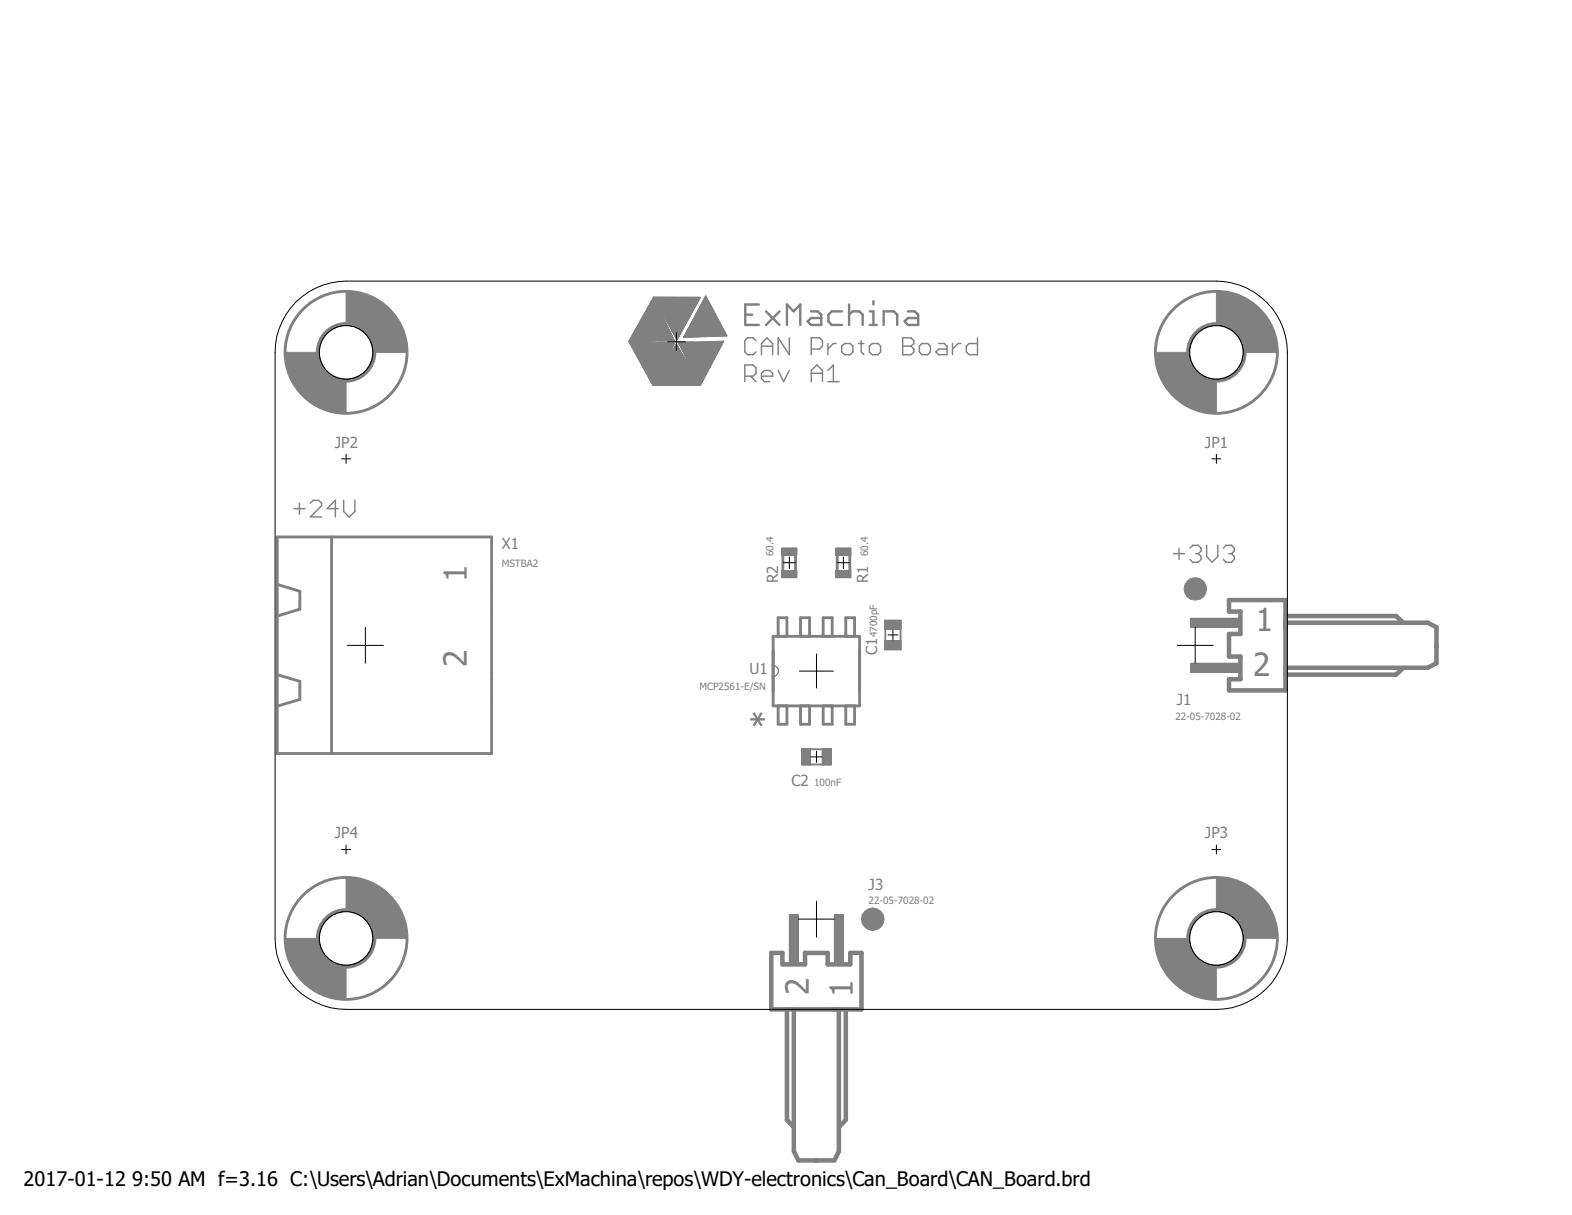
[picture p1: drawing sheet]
<svg xmlns="http://www.w3.org/2000/svg" width="279mm" height="216mm" viewBox="0 0 279 216" stroke-linecap="round" stroke-linejoin="round" font-family="sans-serif">
<path d="M23.6 4.2l232.2 202.5M255.8 4.2l-232.2 202.5" fill="none" stroke="#fff" stroke-width=".18"/>
<g fill="none" stroke="#808080" stroke-width=".25">
<path d="M132.4 66.8h1.5l.5-.5v-.9l-.5-.5h-1.5v2.9M133.4 66.8l1 1M134.4 60.5l-.5-.5h-1l-.5 .5v2l.5 .5h1l.5-.5M135.3 63v-2l1-1 1 1v2M135.3 66.8h2v-.5l-.5-.5h-1l-.5 .5v1l.5 .5h1M135.3 61.5h2M138.3 65.8l1 2 1-2M140.3 60v3l-2-3v3M144.2 62h1.5l.5-.5v-1l-.5-.5h-1.5v3M144.2 67.8v-2l1-.9 1 .9v2M144.2 66.3h2M147.2 61v2"/>
<path d="M147.2 67.8h1.9M147.2 65.8l.9-.9v2.9M148.6 61h-.5l-.9 1M149.6 61.5l.5-.5h1l.5 .5v1l-.5 .5h-1l-.5-.5zM152.6 61h.9M153.1 60.5v2l.4 .5M154.5 61.5l.5-.5h1l.5 .5v1l-.5 .5h-1l-.5-.5zM160.4 60h1.5l.5 .5v.5l-.5 .5 .5 .5v.5l-.5 .5h-1.5zM160.4 61.5h1.5M163.4 61.5l.5-.5h1l.5 .5v1l-.5 .5h-1l-.5-.5zM166.8 61h1.1l.4 .5v1.5h-1.5l-.5-.5 .5-.5h1.5M169.3 61v2"/>
<path d="M170.8 61h-.5l-1 1M173.7 60v3h-1.4l-.6-.5v-1l.6-.5h1.4M52.2 90.4h2M53.2 89.4v2M55.2 89.4l.5-.5h.9l.5 .5v.5l-1.9 2h1.9M60.1 90.4h-2l1.5-1.5v3M61.1 88.9v2l1 1 1-1v-2M208.5 98.4h2M209.5 97.4v2M211.5 97.4l.5-.5h1l.5 .5v.5l-.5 .5M212.5 98.4h.5M213 98.4l.5 .5v.5l-.5 .5h-1l-.5-.5"/>
<path d="M214.5 96.9v2l.9 1 1.1-1v-2M217.4 97.4l.5-.5h1l.5 .5v.5l-.5 .5M218.4 98.4h.5M218.9 98.4l.5 .5v.5l-.5 .5h-1l-.5-.5"/>
</g>
<g fill="none" stroke="#808080" stroke-width=".18">
<path d="M112.1 60h7.5M112.2 59.9h7.3M112.3 59.8h7.2M112.3 59.7h7.2M112.4 59.6h7M112.4 59.5h6.9M112.5 59.4h6.8M112.5 59.3h6.8M112.6 59.3h6.7M112.6 59.2h6.7M112.6 59.2h6.6M112.6 59.1h6.6"/>
<path d="M112.7 59h6.4M112.7 58.9h6.4M112.8 58.9h6.3M112.8 58.8h6.2M112.9 58.8h6.1M112.9 58.7h6.1M112.9 58.6h6.1M112.9 58.6h6M112.9 58.5h6M113 58.5h5.9M113 58.4h5.9M113.1 58.4h5.7"/>
<path d="M113.1 58.3h5.7M113.2 58.2h5.5M113.2 58.1h5.5M113.2 58h5.5M113.3 58h5.4M113.3 57.9h5.3M113.4 57.8h5.2M113.4 57.7h5.1M113.5 57.7h5M113.5 57.6h4.9M113.5 57.5h4.9M113.6 57.5h4.8"/>
<path d="M113.6 57.4h4.8M113.7 57.3h4.6M113.7 57.2h4.6M113.7 57.1h4.5M113.8 57.1h4.4M113.8 57h4.4M113.9 56.9h4.3M113.9 56.8h4.2M114 56.8h4.1M114 56.7h4.1M114 56.7h4M114 56.6h4"/>
<path d="M114.1 56.6h3.8M114.1 56.5h3.8M114.2 56.4h3.7M114.2 56.3h3.7M114.3 56.3h3.5M114.3 56.2h3.5M114.3 56.1h3.5M114.3 56.1h3.4M114.3 56h3.4M114.4 56h3.3M114.4 55.9h3.3M114.5 55.9h3.1"/>
<path d="M114.5 55.8h3.1M114.6 55.7h3M114.6 55.6h2.9M114.6 55.5h2.9M114.7 55.5h2.8M114.7 55.5h2.7M114.7 55.4h2.7M114.8 55.4h2.6M114.8 55.3h2.6M114.8 55.3h2.5M114.8 55.2h2.5M114.9 55.2h2.4"/>
<path d="M114.9 55.1h2.4M114.9 55h2.3M115 54.9h2.2M115.1 54.8h2M115.1 54.7h2M115.1 54.6h2M115.2 54.6h1.9M115.2 54.5h1.8M115.3 54.4h1.7M115.3 54.4h1.6M115.4 54.3h1.5M115.4 54.2h1.4"/>
<path d="M115.4 54.1h1.4M115.5 54.1h1.3M115.5 54h1.3M115.5 53.9h1.2M115.6 53.9h1.1M115.6 53.8h1.1M115.6 53.8h8.4M115.7 53.8h.9M115.7 53.7h8.3M115.7 53.7h.9M115.7 53.6h8.3M115.7 53.6h8.4"/>
<path d="M115.8 53.5h8.3M115.8 53.4h8.4M115.9 53.4h8.3M115.9 53.3h8.3M116 53.2h8.2M116 53.2h8.3M116 53.1h8.3M116 53h8.4M116.1 53h8.3M116.1 52.9h8.3M116.1 52.9h8.4M116.2 52.8l-4.4 7.9"/>
<path d="M116.2 52.8h8.3M116.2 52.8l4.1 7.6 4.2-7.6M116.2 52.8l3.6 7.7-6.1 .1 6.1 .4-1.3 3 1.7-2.9M116.7 53.7h7.3M116.7 53.8h7.3M116.8 53.8h7.1M116.8 53.9h7.1M116.8 54h7M116.9 54.1h6.9M116.9 54.1h6.8M117 54.3h6.7M117 54.2h6.7"/>
<path d="M117 54.4h6.7M117.1 54.4h6.5M117.1 54.5h6.5M117.1 54.6h6.4M117.2 54.7h6.3M117.2 54.6h6.3M117.2 54.7h6.2M117.3 54.8h6.1M117.3 54.7h6.1M117.3 54.9h6.1M117.3 54.9h6M117.4 55h5.9"/>
<path d="M117.4 55.1h5.8M117.5 55.2h5.7M117.5 55.3h5.6M117.5 55.2h5.6M117.6 55.4h5.5M117.6 55.3h5.5M117.6 55.5h5.5M117.6 55.5h5.4M117.7 55.6h5.3M117.7 55.6h5.2M117.8 55.7h5.1M117.8 55.8h5.1"/>
<path d="M117.9 55.9h4.9M117.9 55.8h4.9M117.9 56h4.9M117.9 56h4.8M118 56.1h4.7M118 56.2h4.6M118.1 56.3h4.5M118.2 56.4h4.3M118.2 56.5h4.3M118.2 56.6h4.2M118.3 56.7h4.1M118.3 56.6h4.1"/>
<path d="M118.3 56.7h4M118.4 56.8h3.9M118.4 56.9h3.9M118.4 57h3.8M118.4 56.9h3.8M118.5 57.1h3.6M118.5 57h3.7M118.6 57.2h3.5M118.6 57.3h3.4M118.6 57.2h3.4M118.7 57.4h3.3M118.7 57.3h3.3"/>
<path d="M118.7 57.5h3.2M118.8 57.6h3.1M118.8 57.7h3M118.9 57.8h2.9M119 57.9h2.7M119 58h2.6M119 58h2.7M119.1 58.1h2.5M119.1 58.2h2.4M119.2 58.3h2.3M119.2 58.4h2.3M119.3 58.5h2.1"/>
<path d="M119.3 58.4h2.1M119.3 58.5h2M119.3 58.6h2M119.4 58.7h1.8M119.4 58.8h1.8M119.5 58.9h1.7M119.5 58.8h1.7M119.5 59h1.6M119.5 58.9h1.6M119.6 59.1h1.5M119.6 59h1.5M119.6 59.1h1.4"/>
<path d="M119.7 59.2h1.3M119.7 59.3h1.2M119.8 59.4h1.1M119.8 59.5h1M119.9 59.6h.8M119.9 59.6h.9M119.9 59.7h.8M120 59.8h.7M120 59.7h.7M120 59.9h.6M120 59.8h.6M120.1 59.9h.5"/>
<path d="M120.1 60h.5M120.8 59.5l-1 .1M121.5 59.9h.3M121.5 59.9h1.6M121.6 59.9h2.8M121.6 59.8h4.1M121.6 59.8h5.4M121.6 59.7h6.8M121.7 59.7h7.5M121.7 59.6h7.5M121.7 59.6h7.4M121.8 59.5h7.3"/>
<path d="M121.8 59.4h7.3M121.8 59.4h7.2M121.8 57.7l-2.9 .1M121.8 59.3h7.2M121.9 59.3h7.1M121.9 59.2h7M121.9 59.1h7M122 59.1h6.9M122 59h6.9M122 59h6.8M122 58.9h6.8M122.1 58.8h6.6"/>
<path d="M122.2 58.7h6.5M122.2 58.6h6.4M122.3 58.5h6.3M122.3 58.4h6.2M122.3 58.3h6.2M122.4 58.3h6.1M122.4 58.3h6M122.4 58.2h6M122.5 58.2h5.9M122.5 58.1h5.9M122.5 58h5.8M122.6 58h5.7"/>
<path d="M122.6 57.9h5.7M122.6 57.9h5.6M122.6 57.8h5.6M122.7 57.7l5.5 .1M122.7 57.7h5.4M122.8 57.6h5.3M122.8 57.5h5.3M122.8 57.5h5.2M122.9 57.4h5.1M122.9 57.3h5M122.9 57.2h5M123 57.2h4.9"/>
<path d="M123 57.1h4.8M123.1 57h4.7M123.1 56.9h4.7M123.1 56.9h4.6M123.1 56.8h4.6M123.2 56.8h4.5M123.2 56.7h4.4M123.3 56.6h4.3M123.3 56.6h4.2M123.3 56.5h4.2M123.4 56.5h4.1M123.4 56.4h4.1"/>
<path d="M123.4 56.4h4M123.4 56.3h4M123.5 56.3h3.9M123.5 56.2h3.8M123.5 56.1h3.8M123.6 56.1h3.7M123.6 56h3.7M123.7 55.9h3.5M123.7 55.8h3.5M123.7 55.8h3.4M123.7 55.7h3.4M123.8 55.7h3.3"/>
<path d="M123.8 55.6h3.2M123.9 55.5h3.1M123.9 55.4h3M124 55.4h2.9M124 55.3h2.9M124 55.3h2.8M124 55.2h2.8M124.1 55.1h2.6M124.1 55h2.6M124.2 54.9h2.5M124.2 54.9h2.4M124.2 54.8h2.4"/>
<path d="M124.2 54.7h2.4M124.2 53.3h-8.3M124.3 54.7h2.2M124.3 54.6h2.2M124.4 54.6h2.1M124.4 54.5h2M124.5 54.4h1.9M124.5 54.3h1.8M124.5 54.2h1.8M124.6 54.1l1.7 .1M124.6 54.1h1.6M124.7 54h1.5"/>
<path d="M124.7 53.9h1.5M124.7 53.9h1.4M124.8 53.8h1.3M124.8 53.8h1.2M124.8 53.7h1.2M124.8 53.6h1.2M124.9 53.6h1M124.9 53.5h1M125 53.4h.9M125 53.4h.8M125 53.3h.8M125.1 53.3h.7"/>
<path d="M125.1 53.2h.6M125.1 53.1h.6M125.2 53h.4M125.3 52.9h.3M125.3 52.8h.3M125.3 52.8h.2M125.3 52.7h.2M125.4 52.7h.1M125.4 52.6h.1M129.2 59.7l-3.8-7.1-3.9 7.3M129.2 59.7l-7.7 .2M111.8 60.7l4.2 7.8"/>
<path d="M111.8 60.7h2.5M111.8 60.7h3.9M111.8 60.7h3.2M111.8 60.6h2.3M111.8 60.8h5.2M111.8 60.8h4.5M111.8 60.6h4.7M111.8 60.5h7.1M111.9 60.9h6.5M111.9 60.9h5.8M111.9 60.5h7.9M111.9 61h7.8"/>
<path d="M111.9 61h7.1M111.9 60.4h7.9M112 61.1h7.8M112 61h7.8M112 60.3h7.8M112 60.2h7.7M112.1 61.2h7.7M112.1 60.2h7.6M112.1 60.1h7.6M112.1 61.3h7.6M112.1 60.1h7.5M112.2 61.4h7.5"/>
<path d="M112.2 61.5h7.4M112.3 61.6h7.3M112.3 61.7h7.2M112.4 61.8h7.1M112.4 61.7h7.1M112.4 61.9h7.1M112.5 62h6.9M112.5 62.1h6.9M112.6 62.1h6.8M112.6 62.2h6.7M112.7 62.4h6.6M112.7 62.3h6.6"/>
<path d="M112.7 62.4h6.5M112.8 62.5h6.4M112.8 62.6h6.3M112.8 62.6h6.4M112.9 62.7h6.2M112.9 62.8h6.1M112.9 62.8h6.2M113 62.9h6M113 63h6M113.1 63.1h5.9M113.1 63h5.9M113.1 63.1h5.8"/>
<path d="M113.2 63.2h5.7M113.2 63.3h5.6M113.2 63.4h5.6M113.3 63.5h8.3M113.3 63.4h5.5M113.3 63.5h5.4M113.4 63.6h8.3M113.4 63.5h8.2M113.4 63.7h8.3M113.5 63.8h8.3M113.5 63.7h8.2M113.5 63.9h8.3"/>
<path d="M113.6 64l8.3 .1M113.6 64h8.3M113.6 64.1h8.3M113.7 64.2h8.3M113.7 64.1h8.3M113.7 64.3h8.3M113.8 64.3h8.3M113.8 64.4h8.3M113.9 64.5h8.3M113.9 64.6h8.3M114 64.7h8.3M114 64.6h8.3"/>
<path d="M114 64.8h8.3M114 64.9h8.4M114.1 64.9h8.3M114.1 65h8.3M114.2 65.1h8.3M114.2 65h8.3M114.2 65.2h8.4M114.3 65.2h8.3M114.3 65.3h8.3M114.3 65.4h8.4M114.3 65.4h8.3M114.4 65.4h8.3"/>
<path d="M114.4 65.5h8.4M114.5 65.6h8.3M114.5 65.7h8.4M114.6 65.7h8.3M114.6 65.8h8.3M114.6 65.9h8.4M114.7 66h8.3M114.7 66.1h8.4M114.7 66h8.4M114.8 66.2h8.3M114.8 66.1h8.3M114.8 66.3h8.4"/>
<path d="M114.9 66.3h8.3M114.9 66.4h8.4M114.9 66.4h8.3M114.9 66.5h8.4M115 66.5h8.4M115 66.5h8.3M115 66.6h8.4M115.1 66.7h8.3M115.1 66.6h8.3M115.1 66.8h8.4M115.2 66.9h8.4M115.2 67h8.4"/>
<path d="M115.3 67.1h8.4M115.3 67.2h8.4M115.4 67.2h8.3M115.4 67.3h8.4M115.4 67.3h9.7M115.4 67.4h8.4M115.4 67.4h9.7M115.5 67.5h8.4M115.5 67.4h9.6M115.5 67.6h8.4M115.5 67.5h9.5M115.6 67.6h9.4"/>
<path d="M115.6 67.7h9.3M115.7 67.8h9.1M115.7 67.7h9.2M115.7 67.9h9.1M115.8 68h9M115.8 67.9h9M115.8 68.1h8.9M115.8 68h8.9M115.9 68.2h8.7M115.9 68.1h8.8M116 68.3h8.5M116 68.3h8.6"/>
<path d="M116 68.4h8.5M116 68.5h8.5M117.1 60.7h6.3M118.8 63.5h2.8M118.9 63.4h2.6M118.9 63.3h2.6M119 63.2h2.5M119 63.2h2.4M119 63.1h2.4M119.1 63.1h2.2M119.1 63h2.2M119.1 62.9h2.2"/>
<path d="M119.2 62.9h2M119.2 62.8h2M119.3 62.8h1.9M119.3 62.7h1.9M119.3 62.7h1.8M119.3 62.6h1.8M119.4 62.6h1.7M119.4 62.5h1.6M119.4 62.4h1.6M119.5 62.4h1.4M119.5 62.3h1.4M119.6 62.2h1.3"/>
<path d="M119.6 62.1h1.2M119.7 62.1h1M119.7 62h1M119.8 61.9h.9M119.8 61.9h.8M119.8 61.8h.8M119.8 68.5h4.7M119.8 61.7h.8M119.9 61.7h.6M119.9 61.6h.6M120 61.6h.5M120 61.5h.4"/>
<path d="M120 61.4h.4M120.1 61.3h.3M120.1 61.3h.2M120.1 61.2h.2M120.1 60.1h.4M120.1 60h.4M120.2 61.2h.1M120.2 61.1h.1M120.2 60.2h.2M120.2 60.1h.3M120.2 61.1l4.3 7.4M120.3 60.3h.1"/>
<path d="M120.3 60.4h.1M120.6 60.9l8-.3-4.1 7.9zM120.6 60.9h7.9M120.6 61h7.8M120.6 61.1h7.8M120.7 61.1h7.7M120.7 61.2h7.6M120.8 61.3h7.5M120.8 61.3h7.4M120.9 61.5h7.3M120.9 61.4h7.3M120.9 61.6h7.2"/>
<path d="M120.9 61.5h7.2M121 61.7h7.1M121 61.8h7M121.1 61.9h6.9M121.1 61.8h6.9M121.1 62h6.8M121.1 61.9h6.8M121.2 62.1h6.7M121.2 62h6.7M121.2 62.1h6.6M121.2 60.9h7.3M121.2 62.2h6.6"/>
<path d="M121.3 62.2h6.5M121.3 62.4h6.4M121.3 62.3h6.4M121.4 62.4h6.3M121.4 62.5h6.2M121.5 62.6h6.1M121.5 62.7h6.1M121.5 62.8h6M121.5 62.7h6M121.6 62.9h5.9M121.6 62.8h5.9M121.6 63h5.8"/>
<path d="M121.6 62.9h5.8M121.7 63.1h5.6M121.7 63h5.6M121.8 63.2h5.5M121.8 63.3h5.4M121.8 63.4h5.4M121.9 63.5h5.2M121.9 63.4h5.2M122 63.6h5M122 63.7h5M122 63.8h5M122.1 63.9h4.8"/>
<path d="M122.1 63.8h4.8M122.1 64h4.8M122.2 64h4.6M122.2 64.1h4.6M122.3 64.2h4.4M122.3 64.3h4.4M122.4 64.4h4.2M122.4 64.5h4.2M122.5 64.6h4M122.5 64.7h4M122.6 64.8h3.8M122.6 64.7h3.8"/>
<path d="M122.6 60.8h5.9M122.6 64.9h3.8M122.7 65h3.6M122.7 65.1h3.6M122.8 65.2h3.4M122.8 65.3h3.4M122.9 65.4h3.3M122.9 65.3h3.3M122.9 65.4h3.2M122.9 65.5h3.1M123 65.6h3M123 65.5h3"/>
<path d="M123 65.7h2.9M123.1 65.7h2.8M123.1 65.9h2.7M123.1 65.9h2.8M123.2 66h2.6M123.2 66.1h2.5M123.3 66.2h2.4M123.3 66.1h2.4M123.3 66.3h2.3M123.4 66.4h2.2M123.4 66.3h2.2M123.4 66.5h2.2"/>
<path d="M123.4 66.5h2.1M123.5 66.6h2M123.5 66.7h1.9M123.5 66.6h1.9M123.6 66.8h1.8M123.6 66.8h1.7M123.7 66.9h1.6M123.7 67h1.6M123.7 67.1h1.5M123.8 67.2h1.4M123.8 67.1h1.4M123.8 67.2h1.3"/>
<path d="M123.9 67.3h1.2M123.9 67.4h1.2M123.9 60.8h4.6M124 67.5h1M124 67.6h1M125.3 60.7h3.3M125.9 65.8h-2.8M126.6 60.7h2M128 60.7h.6M137.4 118.3a.97 .97 0 0 1 1 1 .97 .97 0 0 1-1 .9"/>
</g>
<g fill="none" stroke="#808080" stroke-width=".42">
<path d="M132.5 55.9h1.2M134.9 54.1h-2.4v3.6h2.4M136.1 55.3l2.5 2.4M138.6 55.3l-2.5 2.4M139.9 57.7v-3.6l1.2 1.2 1.1-1.2v3.6M144.1 55.3h1.2l.7 .6v1.8h-1.9l-.5-.6 .5-.6h1.9M149.6 55.3h-1.8l-.6 .6v1.2l.6 .6h1.8M150.9 55.9l.6-.6h1.2l.6 .6v1.8M150.9 54.1v3.6M154.6 57.7h1.2M154.6 55.3h.6v2.4M155.2 53.5v.6"/>
<path d="M157.1 57.7v-2.4h1.8l.6 .6v1.8M161.4 55.3h1.2l.6 .6v1.8h-1.8l-.6-.6 .6-.6h1.8"/>
</g>
<g fill="none" stroke="#808080" stroke-width=".51">
<path d="M137.4 115.6v7.3M152.8 115.6v7.3"/>
<circle cx="61.5" cy="62.6" r="10.8"/>
<circle cx="216.2" cy="62.6" r="10.8"/>
<circle cx="61.5" cy="166.8" r="10.8"/>
<circle cx="216.2" cy="166.8" r="10.8"/>
</g>
<g fill="none" stroke="#808080" stroke-width=".68">
<circle cx="61.5" cy="62.6" r="5"/>
<circle cx="216.2" cy="62.6" r="5"/>
<circle cx="61.5" cy="166.8" r="5"/>
<circle cx="216.2" cy="166.8" r="5"/>
</g>
<path d="M218.4 106.6h10.1M218.4 122.7h10.1" fill="none" stroke="#808080" stroke-width=".8"/>
<circle cx="212.5" cy="104.7" r="2.01" fill="#808080"/>
<circle cx="212.5" cy="104.7" r="2.01" fill="none" stroke="#808080" stroke-width=".18"/>
<path d="M58.9 95.4v38.5M49.3 103.8l4 1.3v3.1l-4 1.3M49.3 119.9l4 1.2v3.2l-4 1.2M87.4 104.6v-9.2h-38.1v38.5h38.1v-9.2M87.4 108.7v12" fill="none" stroke="#808080" stroke-width=".51"/>
<path d="M137.1 169.3v10.1M153.1 169.3v10.1" fill="none" stroke="#808080" stroke-width=".8"/>
<circle cx="155.1" cy="163.4" r="2" fill="#808080"/>
<g fill="none" stroke="#808080" stroke-width=".18">
<path d="M137.4 118.3a.97 .97 0 0 1 1 1 .97 .97 0 0 1-1 .9"/>
<circle cx="155.1" cy="163.4" r="2"/>
</g>
<path d="M137.4 113.1h15.4v12.3h-15.4zM138.3 113.1v-3.3h1.6v3.3M142.3 113.1v-3.3h1.6v3.3M146.3 113.1v-3.3h1.6v3.3M150.3 113.1v-3.3h1.6v3.3M138.3 125.4v3.3h1.6v-3.3M142.3 125.4v3.3h1.6v-3.3M146.3 125.4v3.3h1.6v-3.3M150.3 125.4v3.3h1.6v-3.3" fill="none" stroke="#808080" stroke-width=".51"/>
<path d="M144 135.8h2.2M144 133.1h2.2" fill="none" stroke="#808080" stroke-width=".34"/>
<path d="M146.1 133h1.6v3h-1.6z" fill-rule="evenodd" fill="#808080"/>
<path d="M146.1 133h1.6v3h-1.6z" fill="none" stroke="#808080" stroke-width=".18"/>
<path d="M142.5 133h1.6v3h-1.6z" fill-rule="evenodd" fill="#808080"/>
<path d="M142.5 133h1.6v3h-1.6z" fill="none" stroke="#808080" stroke-width=".18"/>
<path d="M157.4 111.7v2.3M160.1 111.7v2.3" fill="none" stroke="#808080" stroke-width=".34"/>
<path d="M157.2 113.9h3v1.6h-3z" fill-rule="evenodd" fill="#808080"/>
<path d="M157.2 113.9h3v1.6h-3z" fill="none" stroke="#808080" stroke-width=".18"/>
<path d="M157.2 110.2h3v1.6h-3z" fill-rule="evenodd" fill="#808080"/>
<path d="M157.2 110.2h3v1.6h-3z" fill="none" stroke="#808080" stroke-width=".18"/>
<path d="M139.1 98.6v2.8M141.4 98.6v2.8" fill="none" stroke="#808080" stroke-width=".51"/>
<path d="M138.9 97.4h2.7v1.2h-2.7z" fill-rule="evenodd" fill="#808080"/>
<path d="M138.9 97.4h2.7v1.2h-2.7z" fill="none" stroke="#808080" stroke-width=".18"/>
<path d="M138.9 101.4h2.7v1.3h-2.7z" fill-rule="evenodd" fill="#808080"/>
<path d="M138.9 101.4h2.7v1.3h-2.7z" fill="none" stroke="#808080" stroke-width=".18"/>
<path d="M148.8 98.6v2.8M151 98.6v2.8" fill="none" stroke="#808080" stroke-width=".51"/>
<path d="M148.5 101.4h2.8v1.3h-2.8z" fill-rule="evenodd" fill="#808080"/>
<path d="M148.5 101.4h2.8v1.3h-2.8z" fill="none" stroke="#808080" stroke-width=".18"/>
<path d="M148.5 97.4h2.8v1.2h-2.8z" fill-rule="evenodd" fill="#808080"/>
<path d="M148.5 97.4h2.8v1.2h-2.8z" fill="none" stroke="#808080" stroke-width=".18"/>
<path d="M214 60.4a3.1 3.1 0 0 1 4.9 .5 3.1 3.1 0 0 1-1.8 4.7 3.1 3.1 0 0 1-4-3h1.4a1.69 1.69 0 0 1 2.5-1.5 1.69 1.69 0 0 1 .2 2.9 1.69 1.69 0 0 1-2.7-1v-.4h-1.4v-.8z" fill-rule="evenodd" fill="#808080"/>
<path d="M214 60.4a3.1 3.1 0 0 1 4.9 .5 3.1 3.1 0 0 1-1.8 4.7 3.1 3.1 0 0 1-4-3h1.4a1.69 1.69 0 0 1 2.5-1.5 1.69 1.69 0 0 1 .2 2.9 1.69 1.69 0 0 1-2.7-1v-.4h-1.4v-.8z" fill="none" stroke="#808080" stroke-width=".18"/>
<path d="M205.4 62.6h7.9a2.92 2.92 0 0 0 2.9 2.9v7.8a10.7 10.7 0 0 1-10.8-10.7z" fill-rule="evenodd" fill="#808080"/>
<path d="M205.4 62.6h7.9a2.92 2.92 0 0 0 2.9 2.9v7.8a10.7 10.7 0 0 1-10.8-10.7z" fill="none" stroke="#808080" stroke-width=".18"/>
<path d="M216.2 51.9a10.7 10.7 0 0 1 10.7 10.7h-7.8a2.85 2.85 0 0 0-2.9-2.9z" fill-rule="evenodd" fill="#808080"/>
<path d="M216.2 51.9a10.7 10.7 0 0 1 10.7 10.7h-7.8a2.85 2.85 0 0 0-2.9-2.9z" fill="none" stroke="#808080" stroke-width=".18"/>
<path d="M59.3 60.4a3.1 3.1 0 0 1 4.9 .6 3.1 3.1 0 0 1-1.9 4.6 3.1 3.1 0 0 1-3.9-3h1.4a1.7 1.7 0 0 1 2.2-1.6 1.7 1.7 0 0 1 .8 2.6 1.7 1.7 0 0 1-2.7-.1l-.3-.9h-1.4l.4-1.6z" fill-rule="evenodd" fill="#808080"/>
<path d="M59.3 60.4a3.1 3.1 0 0 1 4.9 .6 3.1 3.1 0 0 1-1.9 4.6 3.1 3.1 0 0 1-3.9-3h1.4a1.7 1.7 0 0 1 2.2-1.6 1.7 1.7 0 0 1 .8 2.6 1.7 1.7 0 0 1-2.7-.1l-.3-.9h-1.4l.4-1.6z" fill="none" stroke="#808080" stroke-width=".18"/>
<path d="M50.8 62.6h7.8a2.92 2.92 0 0 0 2.9 2.9v7.8a10.7 10.7 0 0 1-10.7-10.7z" fill-rule="evenodd" fill="#808080"/>
<path d="M50.8 62.6h7.8a2.92 2.92 0 0 0 2.9 2.9v7.8a10.7 10.7 0 0 1-10.7-10.7z" fill="none" stroke="#808080" stroke-width=".18"/>
<path d="M61.5 51.9a10.7 10.7 0 0 1 10.8 10.7h-7.9a2.78 2.78 0 0 0-2.9-2.9z" fill-rule="evenodd" fill="#808080"/>
<path d="M61.5 51.9a10.7 10.7 0 0 1 10.8 10.7h-7.9a2.78 2.78 0 0 0-2.9-2.9z" fill="none" stroke="#808080" stroke-width=".18"/>
<path d="M214 164.5a3.1 3.1 0 0 1 4.9 .6 3.1 3.1 0 0 1-1.9 4.6 3.1 3.1 0 0 1-3.9-2.9h1.4a1.68 1.68 0 0 1 2.4-1.5 1.68 1.68 0 0 1 .3 2.8 1.68 1.68 0 0 1-2.7-.9v-.4h-1.4v-.9z" fill-rule="evenodd" fill="#808080"/>
<path d="M214 164.5a3.1 3.1 0 0 1 4.9 .6 3.1 3.1 0 0 1-1.9 4.6 3.1 3.1 0 0 1-3.9-2.9h1.4a1.68 1.68 0 0 1 2.4-1.5 1.68 1.68 0 0 1 .3 2.8 1.68 1.68 0 0 1-2.7-.9v-.4h-1.4v-.9z" fill="none" stroke="#808080" stroke-width=".18"/>
<path d="M205.4 166.8h7.9a2.92 2.92 0 0 0 2.9 2.8v7.9a10.7 10.7 0 0 1-10.8-10.7z" fill-rule="evenodd" fill="#808080"/>
<path d="M205.4 166.8h7.9a2.92 2.92 0 0 0 2.9 2.8v7.9a10.7 10.7 0 0 1-10.8-10.7z" fill="none" stroke="#808080" stroke-width=".18"/>
<path d="M216.2 156a10.7 10.7 0 0 1 10.7 10.8h-7.8a2.85 2.85 0 0 0-2.9-2.9z" fill-rule="evenodd" fill="#808080"/>
<path d="M216.2 156a10.7 10.7 0 0 1 10.7 10.8h-7.8a2.85 2.85 0 0 0-2.9-2.9z" fill="none" stroke="#808080" stroke-width=".18"/>
<path d="M59.3 164.5a3.1 3.1 0 0 1 4.9 .7 3.1 3.1 0 0 1-1.9 4.6 3.1 3.1 0 0 1-3.9-3h1.4a1.69 1.69 0 0 1 2.2-1.7 1.69 1.69 0 0 1 .8 2.7 1.69 1.69 0 0 1-2.7-.2l-.3-.8h-1.4l.4-1.6z" fill-rule="evenodd" fill="#808080"/>
<path d="M59.3 164.5a3.1 3.1 0 0 1 4.9 .7 3.1 3.1 0 0 1-1.9 4.6 3.1 3.1 0 0 1-3.9-3h1.4a1.69 1.69 0 0 1 2.2-1.7 1.69 1.69 0 0 1 .8 2.7 1.69 1.69 0 0 1-2.7-.2l-.3-.8h-1.4l.4-1.6z" fill="none" stroke="#808080" stroke-width=".18"/>
<path d="M50.8 166.8h7.8a2.92 2.92 0 0 0 2.9 2.8v7.9a10.7 10.7 0 0 1-10.7-10.7z" fill-rule="evenodd" fill="#808080"/>
<path d="M50.8 166.8h7.8a2.92 2.92 0 0 0 2.9 2.8v7.9a10.7 10.7 0 0 1-10.7-10.7z" fill="none" stroke="#808080" stroke-width=".18"/>
<path d="M61.5 156a10.7 10.7 0 0 1 10.8 10.8h-7.9a2.78 2.78 0 0 0-2.9-2.9z" fill-rule="evenodd" fill="#808080"/>
<path d="M61.5 156a10.7 10.7 0 0 1 10.8 10.8h-7.9a2.78 2.78 0 0 0-2.9-2.9z" fill="none" stroke="#808080" stroke-width=".18"/>
<path d="M218.4 106.6v2.1h2.1v3.9h-2.1v4.1h2.1v4h-2.1v2M228.5 106.6v16.1M228.5 110.7h25.2l1.6 .8v6.4l-1.6 .8h-25.2M228.5 109.5h19.6l1.2 1M249.3 118.8l-1.2 1.1h-19.6" fill="none" stroke="#808080" stroke-width=".8"/>
<path d="M211.6 109.9h1.6v1.6h-1.6z" fill-rule="evenodd" fill="#808080"/>
<path d="M211.6 109.9h1.6v1.6h-1.6z" fill="none" stroke="#808080" stroke-width=".18"/>
<path d="M211.6 117.9h1.6v1.6h-1.6z" fill-rule="evenodd" fill="#808080"/>
<path d="M211.6 117.9h1.6v1.6h-1.6z" fill="none" stroke="#808080" stroke-width=".18"/>
<path d="M213.3 109.9h7v1.6h-7z" fill-rule="evenodd" fill="#808080"/>
<path d="M213.3 109.9h7v1.6h-7z" fill="none" stroke="#808080" stroke-width=".18"/>
<path d="M213.3 117.9h7v1.6h-7z" fill-rule="evenodd" fill="#808080"/>
<path d="M213.3 117.9h7v1.6h-7z" fill="none" stroke="#808080" stroke-width=".18"/>
<path d="M87.4 104.6v4.1M87.4 120.7v4" fill="none" stroke="#808080" stroke-width=".51"/>
<path d="M137.1 169.3h2v2.1h4v-2.1h4v2.1h4v-2.1h2M137.1 179.4h16M139.9 179.4v19.6l1 1.1M141.1 179.4v25.2l.8 1.6h6.4l.8-1.6v-25.2M150.3 179.4v19.6l-1 1.1" fill="none" stroke="#808080" stroke-width=".8"/>
<path d="M148.3 162.5h1.6v1.6h-1.6z" fill-rule="evenodd" fill="#808080"/>
<path d="M148.3 162.5h1.6v1.6h-1.6z" fill="none" stroke="#808080" stroke-width=".18"/>
<path d="M140.3 162.5h1.6v1.6h-1.6z" fill-rule="evenodd" fill="#808080"/>
<path d="M140.3 162.5h1.6v1.6h-1.6z" fill="none" stroke="#808080" stroke-width=".18"/>
<path d="M148.3 164.2h1.6v7h-1.6z" fill-rule="evenodd" fill="#808080"/>
<path d="M148.3 164.2h1.6v7h-1.6z" fill="none" stroke="#808080" stroke-width=".18"/>
<path d="M140.3 164.2h1.6v7h-1.6z" fill-rule="evenodd" fill="#808080"/>
<path d="M140.3 164.2h1.6v7h-1.6z" fill="none" stroke="#808080" stroke-width=".18"/>
<g fill="none" stroke="#000" stroke-width=".18">
<path d="M52.6 53.7a12.8 12.8 0 0 1 8.9-3.7h154.7a12.7 12.7 0 0 1 12.6 12.6v104.2a12.6 12.6 0 0 1-12.6 12.6h-154.7a12.6 12.6 0 0 1-12.6-12.6v-104.2a12.8 12.8 0 0 1 3.7-8.9zM120.2 59.1v3.2M59 62.6h5.1M61.5 60v5.2M118.7 60.7h3.1M213.6 62.6h5.1M216.2 60v5.2M60.7 81.5h1.6M61.5 80.7v1.6M139.2 100h2.2M140.3 99v2M148.8 100h2.2"/>
<path d="M149.9 99v2M215.4 81.5h1.6M216.2 80.7v1.6M61.7 114.7h6.5M64.9 111.5v6.4M142.1 119.3h6M145.1 116.2v6.1M157.9 112.8h1.7M158.7 112v1.7M209.3 114.7h6.3M212.4 111.5v6.4M144.1 134.5h2"/>
<path d="M145.1 133.5v2M60.7 151h1.6M61.5 150.2v1.6M215.4 151h1.6M216.2 150.2v1.6M59 166.8h5.1M61.5 164.2v5.1M141.9 163.3h6.4M145.1 160.1v6.4M213.6 166.8h5.1M216.2 164.2v5.1"/>
<circle cx="216.2" cy="62.6" r="4.7"/>
</g>
<circle cx="216.2" cy="62.6" r="4.7" fill="#fff"/>
<g fill="none" stroke="#000" stroke-width=".18">
<circle cx="61.5" cy="62.6" r="4.7"/>
<circle cx="216.2" cy="62.6" r="4.7"/>
</g>
<circle cx="61.5" cy="62.6" r="4.7" fill="#fff"/>
<g fill="none" stroke="#000" stroke-width=".18">
<circle cx="61.5" cy="62.6" r="4.7"/>
<circle cx="216.2" cy="166.8" r="4.7"/>
</g>
<circle cx="216.2" cy="166.8" r="4.7" fill="#fff"/>
<g fill="none" stroke="#000" stroke-width=".18">
<circle cx="61.5" cy="166.8" r="4.7"/>
<circle cx="216.2" cy="166.8" r="4.7"/>
</g>
<circle cx="61.5" cy="166.8" r="4.7" fill="#fff"/>
<circle cx="61.5" cy="166.8" r="4.7" fill="none" stroke="#000" stroke-width=".18"/>
<g font-size="5.6" fill="#808080">
<text x="83" y="103.3" transform="rotate(-90 83 103.3)">1</text>
<text x="223.2" y="112.2">1</text>
<text x="83" y="118.6" transform="rotate(-90 83 118.6)">2</text>
<text x="222.8" y="120.1">2</text>
<text x="137.7" y="129.3" transform="rotate(-90 137.7 129.3)">*</text>
<text x="143.8" y="176.7" transform="rotate(-90 143.8 176.7)">2</text>
<text x="151.6" y="177.2" transform="rotate(-90 151.6 177.2)">1</text>
</g>
<text font-size="3.6" x="4.2" y="210.7">2017-01-12 9:50 AM f=3.16 C:\Users\Adrian\Documents\ExMachina\repos\WDY-electronics\Can_Board\CAN_Board.brd</text>
<g font-size="2.7" fill="#808080">
<text x="59.5" y="79.5">JP2</text>
<text x="214.2" y="79.5">JP1</text>
<text x="89.2" y="97.6">X1</text>
<text x="138.3" y="103.6" transform="rotate(-90 138.3 103.6)">R2</text>
<text x="154.3" y="103.6" transform="rotate(-90 154.3 103.6)">R1</text>
<text x="133.2" y="119.7">U1</text>
<text x="155.9" y="116.5" transform="rotate(-90 155.9 116.5)">C1</text>
<text x="209.2" y="125.3">J1</text>
<text x="140.7" y="139.7">C2</text>
<text x="59.5" y="149">JP4</text>
<text x="214.2" y="149">JP3</text>
<text x="154.4" y="158.2">J3</text>
</g>
<g font-size="1.8" fill="#808080">
<text x="89.2" y="100.8">MSTBA2</text>
<text x="137.5" y="98.8" transform="rotate(-90 137.5 98.8)">60.4</text>
<text x="154.3" y="98.8" transform="rotate(-90 154.3 98.8)">60.4</text>
<text x="155.9" y="113.2" transform="rotate(-90 155.9 113.2)">4700pF</text>
<text x="124.3" y="122.7">MCP2561-E/SN</text>
<text x="208.9" y="128">22-05-7028-02</text>
<text x="144.7" y="139.7">100nF</text>
<text x="154.4" y="160.6">22-05-7028-02</text>
</g>
</svg>
